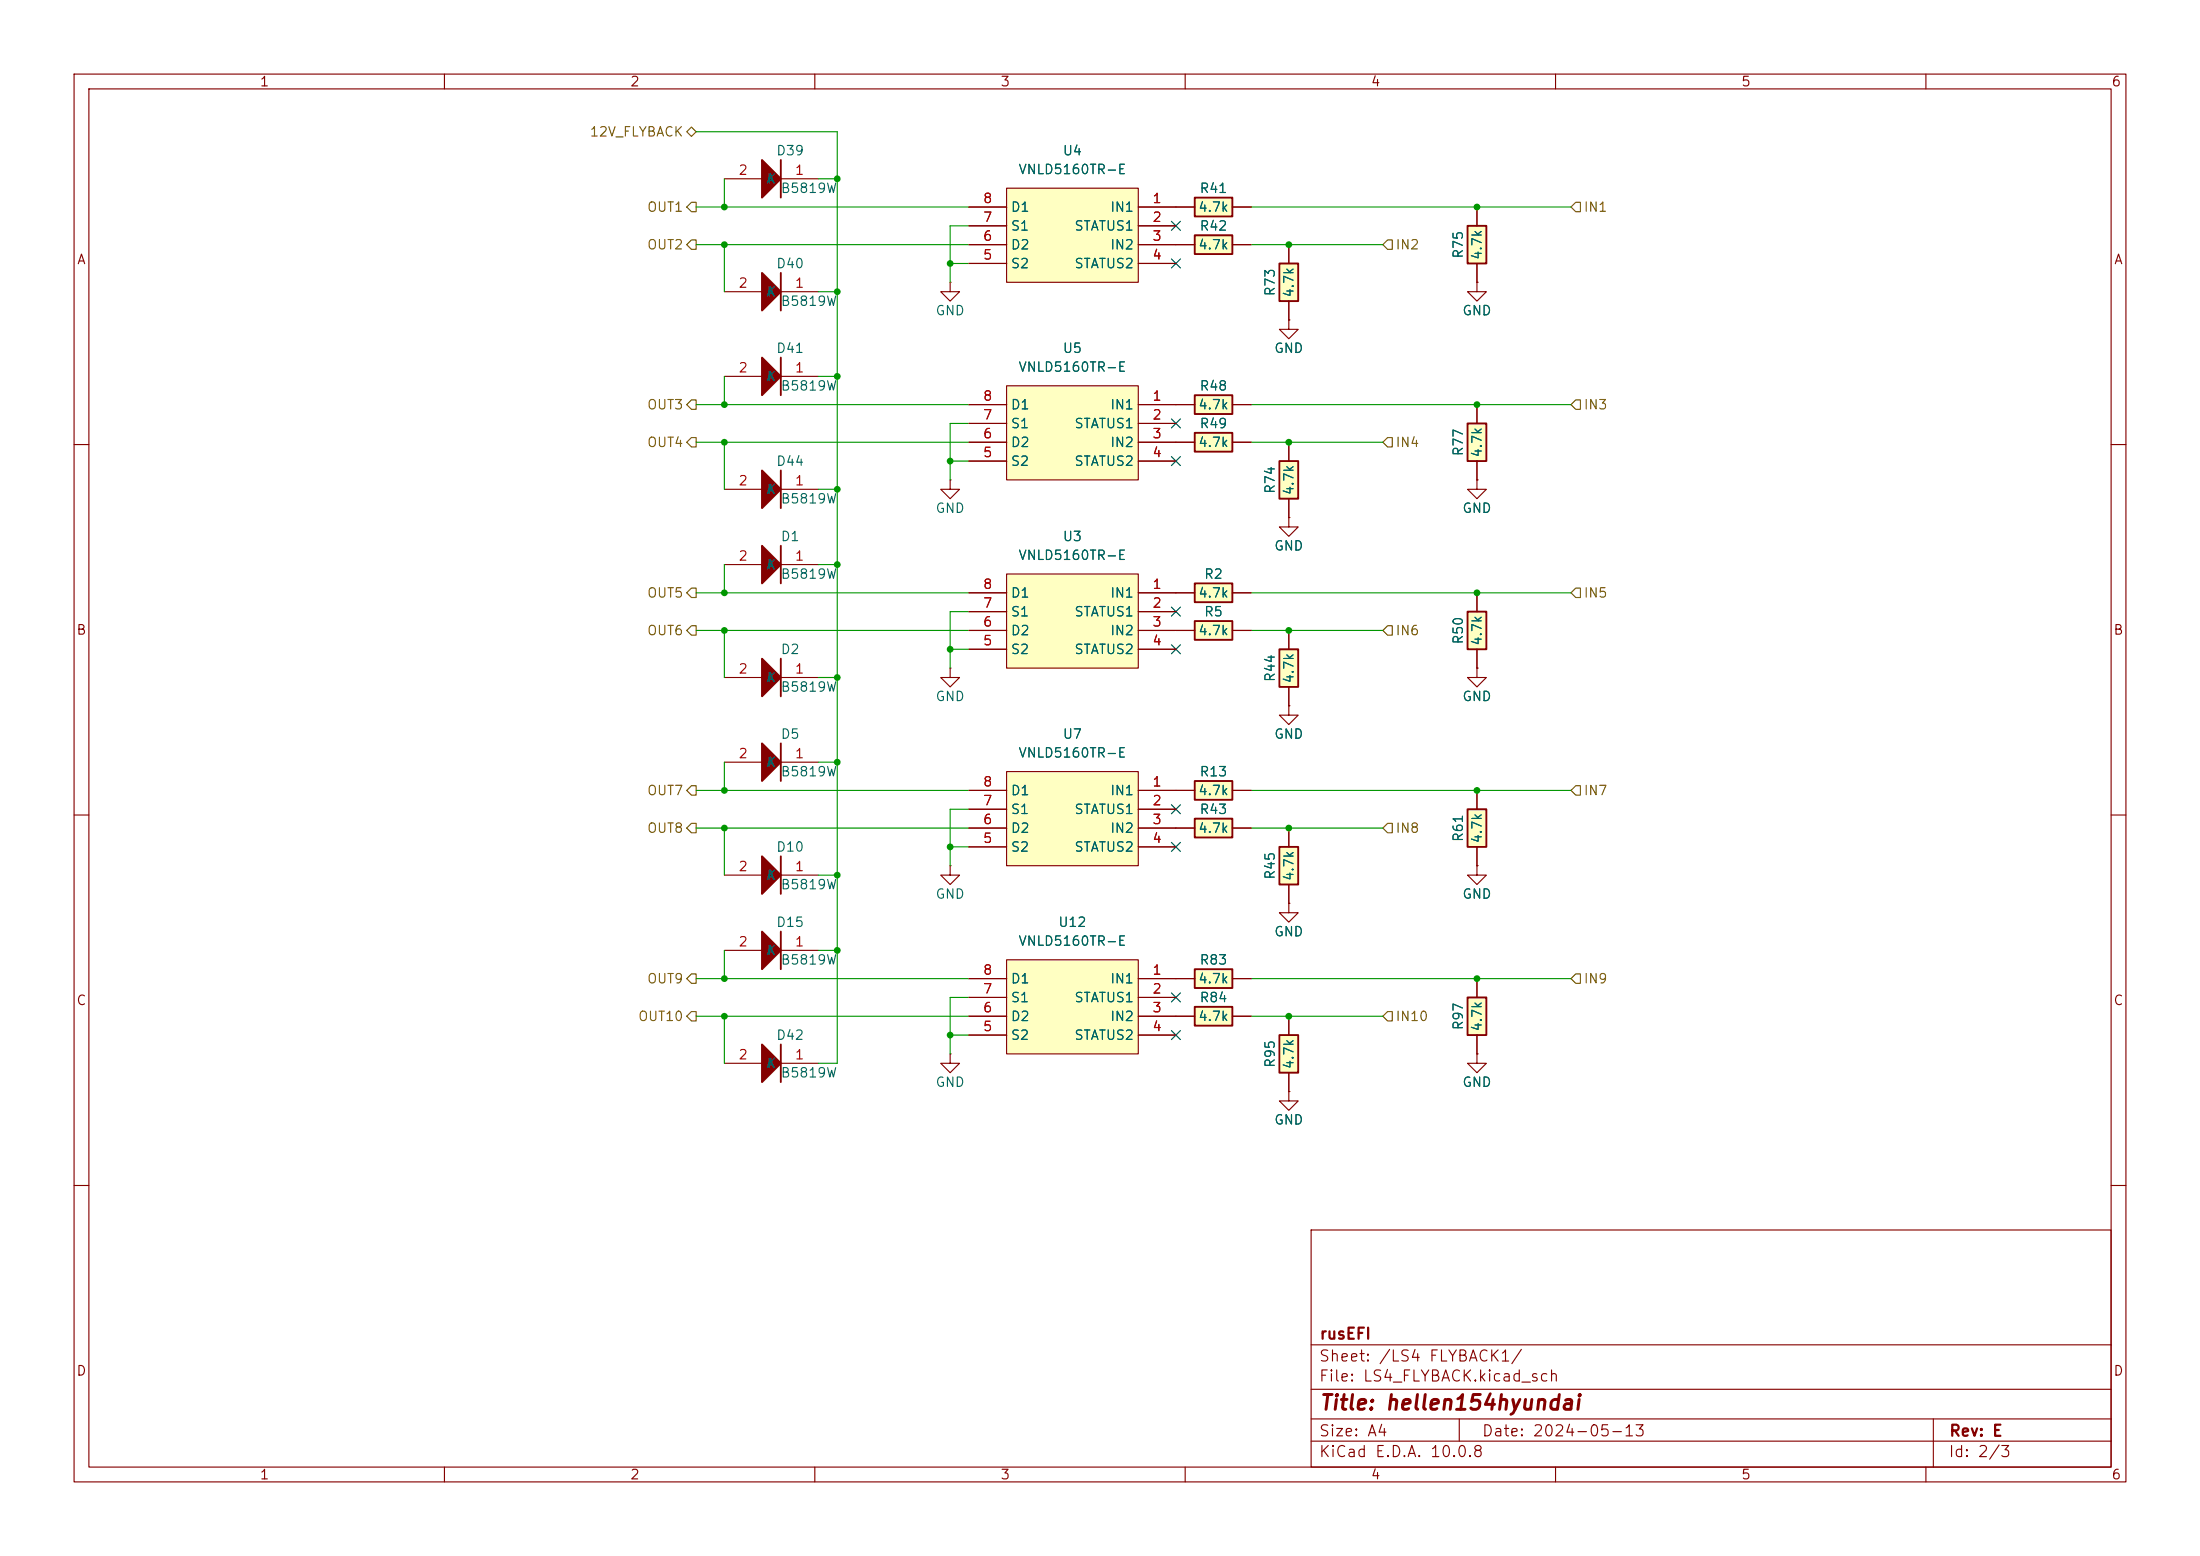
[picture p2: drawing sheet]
<svg xmlns="http://www.w3.org/2000/svg" width="297mm" height="210mm" viewBox="0 0 297 210" stroke-linecap="round" stroke-linejoin="round" font-family="sans-serif">
<g fill="none" stroke="#840000" stroke-width=".15">
<path d="M10 10h277v190h-277zM12 12h273v186h-273zM60 10v2M110 10v2M160 10v2M210 10v2M260 10v2M10 60h2M285 60h2M10 110h2M285 110h2M10 160h2"/>
<path d="M177 166h108v32h-108zM285 160h2M60 198v2M110 198v2M160 198v2M177 194.5h108M177 191.5h108M177 187.5h108M177 181.5h108M197 191.5v3M210 198v2M260 198v2"/>
<path d="M261 191.5v6.5"/>
</g>
<path d="M135.9 77.5h17.8v12.7h-17.8z" fill="#ffffc2"/>
<g fill="none" stroke="#840000" stroke-width=".15">
<path d="M97.8 24.1h5.1M105.4 24.1h5.1M97.8 50.8h5.1M105.4 50.8h5.1M135.9 77.5h17.8v12.7h-17.8zM130.8 80h5.1M130.8 82.6h5.1M130.8 85.1h5.1M130.8 87.6h5.1M153.7 80h5M153.7 82.6h5M153.7 85.1h5"/>
<path d="M153.7 87.6h5M97.8 118.1h5.1M105.4 118.1h5.1M97.8 128.3h5.1M105.4 128.3h5.1"/>
</g>
<g fill="#840000" stroke="#840000" stroke-width=".25">
<path d="M102.9 21.6l2.5 2.5-2.5 2.6z"/>
<path d="M102.9 48.3l2.5 2.5-2.5 2.5z"/>
<path d="M102.9 125.7l2.5 2.6-2.5 2.5z"/>
<path d="M102.9 115.6l2.5 2.5-2.5 2.6z"/>
</g>
<path d="M105.4 21.6v5.1M105.4 48.3v5M105.4 115.6v5.1M105.4 125.7v5.1" fill="none" stroke="#840000" stroke-width=".25"/>
<path d="M135.9 129.5h17.8v12.7h-17.8z" fill="#ffffc2"/>
<path d="M130.8 132.1h5.1M130.8 134.6h5.1M130.8 137.2h5.1M130.8 139.7h5.1M135.9 129.5h17.8v12.7h-17.8zM153.7 132.1h5M153.7 134.6h5M153.7 137.2h5M153.7 139.7h5" fill="none" stroke="#840000" stroke-width=".15"/>
<path d="M135.9 104.1h17.8v12.7h-17.8z" fill="#ffffc2"/>
<g fill="none" stroke="#840000" stroke-width=".15">
<path d="M97.8 39.4h5.1M105.4 39.4h5.1M130.8 106.7h5.1M130.8 109.2h5.1M130.8 111.8h5.1M130.8 114.3h5.1M135.9 104.1h17.8v12.7h-17.8zM153.7 106.7h5M153.7 109.2h5M153.7 111.8h5M153.7 114.3h5M97.8 143.5h5.1"/>
<path d="M105.4 143.5h5.1M128.3 142.2v1.3h-1.3l1.3 1.3 1.2-1.3h-1.2M128.3 142.2h.1"/>
</g>
<g fill="#840000" stroke="#840000" stroke-width=".25">
<path d="M102.9 141l2.5 2.5-2.5 2.6z"/>
<path d="M102.9 36.8l2.5 2.6-2.5 2.5z"/>
</g>
<path d="M105.4 36.8v5.1M105.4 141v5.1" fill="none" stroke="#840000" stroke-width=".25"/>
<path d="M161.3 53.3h5.1v2.6h-5.1z" fill="#ffffc2"/>
<path d="M161.3 53.3h5.1v2.6h-5.1z" fill="none" stroke="#840000" stroke-width=".25"/>
<path d="M158.7 54.6h2.6M166.4 54.6h2.5" fill="none" stroke="#840000" stroke-width=".15"/>
<path d="M161.3 58.4h5.1v2.6h-5.1z" fill="#ffffc2"/>
<path d="M161.3 58.4h5.1v2.6h-5.1z" fill="none" stroke="#840000" stroke-width=".25"/>
<path d="M158.7 59.7h2.6M166.4 59.7h2.5" fill="none" stroke="#840000" stroke-width=".15"/>
<path d="M161.3 78.7h5.1v2.6h-5.1z" fill="#ffffc2"/>
<path d="M161.3 78.7h5.1v2.6h-5.1z" fill="none" stroke="#840000" stroke-width=".25"/>
<path d="M158.7 80h2.6M166.4 80h2.5" fill="none" stroke="#840000" stroke-width=".15"/>
<path d="M135.9 52.1h17.8v12.7h-17.8z" fill="#ffffc2"/>
<path d="M130.8 54.6h5.1M130.8 57.2h5.1M130.8 59.7h5.1M135.9 52.1h17.8v12.7h-17.8zM153.7 54.6h5M153.7 57.2h5M153.7 59.7h5M130.8 62.2h5.1M153.7 62.2h5" fill="none" stroke="#840000" stroke-width=".15"/>
<path d="M161.3 31.8h5.1v2.5h-5.1z" fill="#ffffc2"/>
<path d="M161.3 31.8h5.1v2.5h-5.1z" fill="none" stroke="#840000" stroke-width=".25"/>
<path d="M158.7 33h2.6M166.4 33h2.5" fill="none" stroke="#840000" stroke-width=".15"/>
<path d="M135.9 25.4h17.8v12.7h-17.8z" fill="#ffffc2"/>
<path d="M130.8 27.9h5.1M130.8 30.5h5.1M130.8 33h5.1M130.8 35.6h5.1M135.9 25.4h17.8v12.7h-17.8zM153.7 27.9h5M153.7 30.5h5M153.7 33h5M153.7 35.6h5" fill="none" stroke="#840000" stroke-width=".15"/>
<path d="M161.3 26.7h5.1v2.5h-5.1z" fill="#ffffc2"/>
<path d="M161.3 26.7h5.1v2.5h-5.1zM105.4 63.5v5.1M105.4 73.7v5M105.4 88.9v5.1M105.4 100.3v5.1" fill="none" stroke="#840000" stroke-width=".25"/>
<g fill="none" stroke="#840000" stroke-width=".15">
<path d="M128.3 38.1v1.3h-1.3l1.3 1.2 1.2-1.2h-1.2M128.3 38.1h.1M158.7 27.9h2.6M166.4 27.9h2.5M174 43.2v1.3h-1.3l1.3 1.2 1.3-1.2h-1.3M174 43.2h.1M97.8 76.2h5.1M97.8 66h5.1M105.4 76.2h5.1M105.4 66h5.1M128.3 64.8v1.2h-1.3l1.3 1.3 1.2-1.3h-1.2M128.3 64.8h.1"/>
<path d="M97.8 91.4h5.1M105.4 91.4h5.1M128.3 90.2v1.2h-1.3l1.3 1.3 1.2-1.3h-1.2M128.3 90.2h.1M97.8 102.9h5.1M105.4 102.9h5.1M128.3 116.8v1.3h-1.3l1.3 1.3 1.2-1.3h-1.2M128.3 116.8h.1"/>
</g>
<g fill="#840000" stroke="#840000" stroke-width=".25">
<path d="M102.9 73.7l2.5 2.5-2.5 2.5z"/>
<path d="M102.9 63.5l2.5 2.5-2.5 2.6z"/>
<path d="M102.9 88.9l2.5 2.5-2.5 2.6z"/>
<path d="M102.9 100.3l2.5 2.6-2.5 2.5z"/>
</g>
<path d="M172.7 35.6h2.6v5h-2.6z" fill="#ffffc2"/>
<path d="M172.7 35.6h2.6v5h-2.6z" fill="none" stroke="#840000" stroke-width=".25"/>
<path d="M174 33v2.6M174 40.6v2.6" fill="none" stroke="#840000" stroke-width=".15"/>
<path d="M172.7 62.2h2.6v5.1h-2.6z" fill="#ffffc2"/>
<path d="M172.7 62.2h2.6v5.1h-2.6z" fill="none" stroke="#840000" stroke-width=".25"/>
<path d="M174 59.7v2.5M174 67.3v2.6" fill="none" stroke="#840000" stroke-width=".15"/>
<path d="M198.1 30.5h2.6v5.1h-2.6z" fill="#ffffc2"/>
<path d="M198.1 30.5h2.6v5.1h-2.6z" fill="none" stroke="#840000" stroke-width=".25"/>
<path d="M199.4 38.1v1.3h-1.3l1.3 1.2 1.3-1.2h-1.3M199.4 38.1h.1M199.4 27.9v2.6M199.4 35.6v2.5M199.4 64.8v1.2h-1.3l1.3 1.3 1.3-1.3h-1.3M199.4 64.8h.1" fill="none" stroke="#840000" stroke-width=".15"/>
<path d="M198.1 57.2h2.6v5h-2.6z" fill="#ffffc2"/>
<path d="M198.1 57.2h2.6v5h-2.6z" fill="none" stroke="#840000" stroke-width=".25"/>
<path d="M199.4 54.6v2.6M174 69.9v1.2h-1.3l1.3 1.3 1.3-1.3h-1.3M174 69.9h.1M199.4 62.2v2.6M199.4 116.8v1.3h-1.3l1.3 1.3 1.3-1.3h-1.3M199.4 116.8h.1" fill="none" stroke="#840000" stroke-width=".15"/>
<path d="M161.3 130.8h5.1v2.6h-5.1z" fill="#ffffc2"/>
<path d="M161.3 130.8h5.1v2.6h-5.1z" fill="none" stroke="#840000" stroke-width=".25"/>
<path d="M158.7 132.1h2.6M166.4 132.1h2.5" fill="none" stroke="#840000" stroke-width=".15"/>
<path d="M198.1 109.2h2.6v5.1h-2.6z" fill="#ffffc2"/>
<path d="M198.1 109.2h2.6v5.1h-2.6z" fill="none" stroke="#840000" stroke-width=".25"/>
<path d="M199.4 106.7v2.5M199.4 114.3v2.5" fill="none" stroke="#840000" stroke-width=".15"/>
<path d="M161.3 83.8h5.1v2.6h-5.1z" fill="#ffffc2"/>
<path d="M161.3 83.8h5.1v2.6h-5.1z" fill="none" stroke="#840000" stroke-width=".25"/>
<path d="M158.7 85.1h2.6M166.4 85.1h2.5" fill="none" stroke="#840000" stroke-width=".15"/>
<path d="M161.3 110.5h5.1v2.5h-5.1z" fill="#ffffc2"/>
<path d="M161.3 110.5h5.1v2.5h-5.1z" fill="none" stroke="#840000" stroke-width=".25"/>
<path d="M158.7 111.8h2.6M166.4 111.8h2.5M174 121.9v1.3h-1.3l1.3 1.3 1.3-1.3h-1.3M174 121.9h.1" fill="none" stroke="#840000" stroke-width=".15"/>
<path d="M161.3 135.9h5.1v2.5h-5.1z" fill="#ffffc2"/>
<path d="M161.3 135.9h5.1v2.5h-5.1z" fill="none" stroke="#840000" stroke-width=".25"/>
<path d="M158.7 137.2h2.6M166.4 137.2h2.5" fill="none" stroke="#840000" stroke-width=".15"/>
<path d="M161.3 105.4h5.1v2.6h-5.1z" fill="#ffffc2"/>
<path d="M161.3 105.4h5.1v2.6h-5.1z" fill="none" stroke="#840000" stroke-width=".25"/>
<path d="M158.7 106.7h2.6M166.4 106.7h2.5M174 147.3v1.3h-1.3l1.3 1.3 1.3-1.3h-1.3M174 147.3h.1M199.4 142.2v1.3h-1.3l1.3 1.3 1.3-1.3h-1.3M199.4 142.2h.1" fill="none" stroke="#840000" stroke-width=".15"/>
<path d="M198.1 134.6h2.6v5.1h-2.6z" fill="#ffffc2"/>
<path d="M198.1 134.6h2.6v5.1h-2.6z" fill="none" stroke="#840000" stroke-width=".25"/>
<path d="M199.4 132.1v2.5M199.4 139.7v2.5" fill="none" stroke="#840000" stroke-width=".15"/>
<path d="M172.7 139.7h2.6v5.1h-2.6z" fill="#ffffc2"/>
<path d="M172.7 139.7h2.6v5.1h-2.6z" fill="none" stroke="#840000" stroke-width=".25"/>
<path d="M174 95.3v1.2h-1.3l1.3 1.3 1.3-1.3h-1.3M174 95.3h.1M199.4 90.2v1.2h-1.3l1.3 1.3 1.3-1.3h-1.3M199.4 90.2h.1M174 137.2v2.5M174 144.8v2.5" fill="none" stroke="#840000" stroke-width=".15"/>
<path d="M172.7 114.3h2.6v5.1h-2.6z" fill="#ffffc2"/>
<path d="M172.7 114.3h2.6v5.1h-2.6z" fill="none" stroke="#840000" stroke-width=".25"/>
<path d="M174 111.8v2.5M174 119.4v2.5" fill="none" stroke="#840000" stroke-width=".15"/>
<path d="M198.1 82.6h2.6v5h-2.6z" fill="#ffffc2"/>
<path d="M198.1 82.6h2.6v5h-2.6z" fill="none" stroke="#840000" stroke-width=".25"/>
<path d="M199.4 80v2.6M199.4 87.6v2.6" fill="none" stroke="#840000" stroke-width=".15"/>
<path d="M172.7 87.6h2.6v5.1h-2.6z" fill="#ffffc2"/>
<path d="M172.7 87.6h2.6v5.1h-2.6z" fill="none" stroke="#840000" stroke-width=".25"/>
<g fill="none" stroke="#840000" stroke-width=".15">
<path d="M130.8 27.9h5.1M130.8 30.5h5.1M130.8 33h5.1M130.8 35.6h5.1M153.7 27.9h7.6M153.7 30.5h5M153.7 33h7.6M153.7 35.6h5M166.4 27.9h2.5M166.4 33h2.5M174 33v2.6M199.4 38.1h.1"/>
<path d="M199.4 27.9v2.6M199.4 35.6v2.5M130.8 54.6h5.1M130.8 57.2h5.1M130.8 59.7h5.1M153.7 54.6h7.6M153.7 57.2h5M153.7 59.7h7.6M166.4 54.6h2.5M166.4 59.7h2.5M174 43.2h.1M174 40.6v2.6"/>
<path d="M174 59.7v2.5M199.4 54.6v2.6M130.8 62.2h5.1M153.7 62.2h5M174 69.9h.1M174 67.3v2.6M199.4 64.8h.1M199.4 62.2v2.6M130.8 85.1h5.1M130.8 80h5.1M130.8 82.6h5.1M130.8 87.6h5.1"/>
<path d="M153.7 85.1h7.6M153.7 80h7.6M153.7 82.6h5M153.7 87.6h5M166.4 85.1h2.5M166.4 80h2.5M174 95.3h.1M174 85.1v2.5M174 92.7v2.6M199.4 90.2h.1M199.4 80v2.6M199.4 87.6v2.6"/>
<path d="M130.8 111.8h5.1M130.8 106.7h5.1M130.8 109.2h5.1M130.8 114.3h5.1M153.7 111.8h7.6M153.7 106.7h7.6M153.7 109.2h5M153.7 114.3h5M166.4 111.8h2.5M166.4 106.7h2.5M174 111.8v2.5M174 119.4v2.5"/>
<path d="M199.4 116.8h.1M199.4 106.7v2.5M199.4 114.3v2.5M130.8 132.1h5.1M130.8 137.2h5.1M130.8 134.6h5.1M130.8 139.7h5.1M153.7 132.1h7.6M153.7 137.2h7.6M153.7 134.6h5M153.7 139.7h5M166.4 132.1h2.5"/>
<path d="M166.4 137.2h2.5M174 121.9h.1M174 137.2v2.5M199.4 132.1v2.5M199.4 139.7v2.5M174 147.3h.1M174 144.8v2.5M199.4 142.2h.1"/>
</g>
<g fill="none" stroke="#725600" stroke-width=".15">
<path d="M92.7 17.8l.6-.7 .7 .7-.7 .6zM93.3 27.3h.7v1.3h-.7l-.6-.7zM93.3 32.4h.7v1.3h-.7l-.6-.7zM186.7 33l.6-.6h.7v1.3h-.7zM212.7 27.3h.7v1.3h-.7l-.6-.7zM93.3 59.1h.7v1.2h-.7l-.6-.6zM93.3 54h.7v1.2h-.7l-.6-.6zM186.7 59.7l.6-.6h.7v1.2h-.7zM212.7 54h.7v1.2h-.7l-.6-.6zM93.3 79.4h.7v1.2h-.7l-.6-.6zM212.7 79.4h.7v1.2h-.7l-.6-.6zM93.3 84.5h.7v1.2h-.7l-.6-.6z"/>
<path d="M187.3 84.5h.7v1.2h-.7l-.6-.6zM93.3 111.1h.7v1.3h-.7l-.6-.6zM93.3 106h.7v1.3h-.7l-.6-.6zM187.3 111.1h.7v1.3h-.7l-.6-.6zM212.7 106h.7v1.3h-.7l-.6-.6zM93.3 136.5h.7v1.3h-.7l-.6-.6zM93.3 131.4h.7v1.3h-.7l-.6-.6zM186.7 137.2l.6-.7h.7v1.3h-.7zM212.7 131.4h.7v1.3h-.7l-.6-.6z"/>
</g>
<g fill="none" stroke="#009600" stroke-width=".15">
<path d="M94 17.8h19v125.7h-2.5M94 33h36.8M94 27.9h36.8M97.8 24.1v3.8M97.8 33v6.4M110.5 39.4h2.5M110.5 24.1h2.5M128.3 35.6h2.5M130.8 30.5h-2.5v7.6M168.9 33h17.8M168.9 27.9h43.2M94 59.7h36.8"/>
<path d="M94 54.6h36.8M97.8 50.8v3.8M97.8 59.7v6.3M110.5 50.8h2.5M130.8 57.2h-2.5v7.6M168.9 59.7h17.8M168.9 54.6h43.2M97.8 76.2v3.8M110.5 66h2.5M110.5 76.2h2.5M128.3 62.2h2.5M94 80h36.8"/>
<path d="M94 85.1h36.8M97.8 85.1v6.3M110.5 91.4h2.5M128.3 87.6h2.5M130.8 82.6h-2.5v7.6M168.9 80h43.2M168.9 85.1h17.8M94 111.8h36.8M94 106.7h36.8M97.8 102.9v3.8M97.8 111.8v6.3M110.5 102.9h2.5"/>
<path d="M110.5 118.1h2.5M128.3 114.3h2.5M130.8 109.2h-2.5v7.6M168.9 111.8h17.8M168.9 106.7h43.2M94 137.2h36.8M94 132.1h36.8M97.8 128.3v3.8M97.8 137.2v6.3M110.5 128.3h2.5M128.3 139.7h2.5M130.8 134.6h-2.5v7.6"/>
<path d="M168.9 137.2h17.8M168.9 132.1h43.2"/>
</g>
<g fill="none" stroke="#000084" stroke-width=".15">
<path d="M158.1 35l1.3 1.2M158.1 29.9l1.3 1.2M159.4 35l-1.3 1.2M159.4 29.9l-1.3 1.2M158.1 56.5l1.3 1.3M159.4 56.5l-1.3 1.3M158.1 61.6l1.3 1.2M159.4 61.6l-1.3 1.2M158.1 87l1.3 1.2M158.1 81.9l1.3 1.3M159.4 87l-1.3 1.2M159.4 81.9l-1.3 1.3"/>
<path d="M158.1 113.7l1.3 1.2M158.1 108.6l1.3 1.2M159.4 113.7l-1.3 1.2M159.4 108.6l-1.3 1.2M158.1 139.1l1.3 1.2M158.1 134l1.3 1.2M159.4 139.1l-1.3 1.2M159.4 134l-1.3 1.2"/>
</g>
<g fill="#009600">
<circle cx="174" cy="111.8" r=".46"/>
<circle cx="199.4" cy="132.1" r=".46"/>
<circle cx="199.4" cy="106.7" r=".46"/>
<circle cx="174" cy="137.2" r=".46"/>
<circle cx="128.3" cy="35.6" r=".46"/>
<circle cx="97.8" cy="137.2" r=".46"/>
<circle cx="97.8" cy="132.1" r=".46"/>
<circle cx="97.8" cy="106.7" r=".46"/>
<circle cx="97.8" cy="111.8" r=".46"/>
<circle cx="128.3" cy="139.7" r=".46"/>
<circle cx="113" cy="118.1" r=".46"/>
<circle cx="128.3" cy="114.3" r=".46"/>
<circle cx="113" cy="128.3" r=".46"/>
<circle cx="113" cy="50.8" r=".46"/>
<circle cx="97.8" cy="54.6" r=".46"/>
<circle cx="113" cy="24.1" r=".46"/>
<circle cx="97.8" cy="27.9" r=".46"/>
<circle cx="97.8" cy="33" r=".46"/>
<circle cx="113" cy="39.4" r=".46"/>
<circle cx="113" cy="76.2" r=".46"/>
<circle cx="97.8" cy="59.7" r=".46"/>
<circle cx="97.8" cy="80" r=".46"/>
<circle cx="97.8" cy="85.1" r=".46"/>
<circle cx="113" cy="91.4" r=".46"/>
<circle cx="113" cy="66" r=".46"/>
<circle cx="128.3" cy="87.6" r=".46"/>
<circle cx="128.3" cy="62.2" r=".46"/>
<circle cx="113" cy="102.9" r=".46"/>
<circle cx="174" cy="33" r=".46"/>
<circle cx="199.4" cy="80" r=".46"/>
<circle cx="174" cy="59.7" r=".46"/>
<circle cx="199.4" cy="54.6" r=".46"/>
<circle cx="199.4" cy="27.9" r=".46"/>
<circle cx="174" cy="85.1" r=".46"/>
</g>
<text font-size="2" fill="#840000" x="178" y="190.8">Title: hellen154hyundai</text>
<g font-size="1.5" fill="#840000">
<text x="178" y="184.1">Sheet: /LS4 FLYBACK1/</text>
<text x="178" y="181.1">rusEFI</text>
<text x="178" y="186.8">File: LS4_FLYBACK.kicad_sch</text>
<text x="178" y="197">KiCad E.D.A. 10.0.8</text>
<text x="178" y="194.2">Size: A4</text>
<text x="200" y="194.2">Date: 2024-05-13</text>
<text x="263" y="197">Id: 2/3</text>
<text x="263" y="194.2">Rev: E</text>
</g>
<g font-size="1.3" fill="#840000">
<text x="35" y="12">1</text>
<text x="85" y="12">2</text>
<text x="135" y="12">3</text>
<text x="185" y="12">4</text>
<text x="235" y="12">5</text>
<text x="285" y="12">6</text>
<text x="10.3" y="36">A</text>
<text x="285.3" y="36">A</text>
<text x="10.2" y="86">B</text>
<text x="285.2" y="86">B</text>
<text x="10.2" y="136">C</text>
<text x="285.2" y="136">C</text>
<text x="10.2" y="186">D</text>
<text x="285.2" y="186">D</text>
<text x="35" y="200">1</text>
<text x="85" y="200">2</text>
<text x="135" y="200">3</text>
<text x="185" y="200">4</text>
<text x="235" y="200">5</text>
<text x="285" y="200">6</text>
</g>
<g font-size="1.3" fill="#725600">
<text x="79.5" y="18.7">12V_FLYBACK</text>
<text x="87.3" y="28.9">OUT1</text>
<text x="213.7" y="28.9">IN1</text>
<text x="87.3" y="34">OUT2</text>
<text x="188.3" y="34">IN2</text>
<text x="87.3" y="55.6">OUT3</text>
<text x="213.7" y="55.6">IN3</text>
<text x="87.3" y="60.7">OUT4</text>
<text x="188.3" y="60.7">IN4</text>
<text x="87.3" y="81">OUT5</text>
<text x="213.7" y="81">IN5</text>
<text x="87.3" y="86.1">OUT6</text>
<text x="188.3" y="86.1">IN6</text>
<text x="87.3" y="107.6">OUT7</text>
<text x="213.7" y="107.6">IN7</text>
<text x="87.3" y="112.7">OUT8</text>
<text x="188.3" y="112.7">IN8</text>
<text x="87.3" y="133">OUT9</text>
<text x="213.7" y="133">IN9</text>
<text x="86.1" y="138.1">OUT10</text>
<text x="188.3" y="138.1">IN10</text>
</g>
<g font-size="1.3" fill="#a90000">
<text x="99.6" y="23.9">2</text>
<text x="107.2" y="23.9">1</text>
<text x="132.6" y="27.7">8</text>
<text x="155.5" y="27.7">1</text>
<text x="132.6" y="35.3">5</text>
<text x="132.6" y="32.8">6</text>
<text x="132.6" y="30.3">7</text>
<text x="155.5" y="30.3">2</text>
<text x="155.5" y="32.8">3</text>
<text x="155.5" y="35.3">4</text>
<text x="99.6" y="39.2">2</text>
<text x="107.2" y="39.2">1</text>
<text x="99.6" y="50.6">2</text>
<text x="107.2" y="50.6">1</text>
<text x="132.6" y="59.5">6</text>
<text x="132.6" y="56.9">7</text>
<text x="132.6" y="54.4">8</text>
<text x="155.5" y="54.4">1</text>
<text x="155.5" y="56.9">2</text>
<text x="155.5" y="59.5">3</text>
<text x="99.6" y="65.8">2</text>
<text x="107.2" y="65.8">1</text>
<text x="132.6" y="62">5</text>
<text x="155.5" y="62">4</text>
<text x="99.6" y="76">2</text>
<text x="107.2" y="76">1</text>
<text x="132.6" y="82.3">7</text>
<text x="132.6" y="79.8">8</text>
<text x="155.5" y="79.8">1</text>
<text x="155.5" y="82.3">2</text>
<text x="132.6" y="87.4">5</text>
<text x="132.6" y="84.9">6</text>
<text x="155.5" y="84.9">3</text>
<text x="155.5" y="87.4">4</text>
<text x="99.6" y="91.2">2</text>
<text x="107.2" y="91.2">1</text>
<text x="99.6" y="102.7">2</text>
<text x="107.2" y="102.7">1</text>
<text x="132.6" y="106.5">8</text>
<text x="155.5" y="106.5">1</text>
<text x="132.6" y="111.5">6</text>
<text x="132.6" y="109">7</text>
<text x="155.5" y="109">2</text>
<text x="155.5" y="111.5">3</text>
<text x="99.6" y="117.9">2</text>
<text x="107.2" y="117.9">1</text>
<text x="132.6" y="114.1">5</text>
<text x="155.5" y="114.1">4</text>
<text x="99.6" y="128.1">2</text>
<text x="107.2" y="128.1">1</text>
<text x="132.6" y="131.9">8</text>
<text x="155.5" y="131.9">1</text>
<text x="132.6" y="136.9">6</text>
<text x="132.6" y="134.4">7</text>
<text x="155.5" y="134.4">2</text>
<text x="155.5" y="136.9">3</text>
<text x="99.6" y="143.3">2</text>
<text x="107.2" y="143.3">1</text>
<text x="132.6" y="139.5">5</text>
<text x="155.5" y="139.5">4</text>
</g>
<g font-size="1.3" fill="#006464">
<text x="104.7" y="21.3">D39</text>
<text x="137.4" y="23.8">VNLD5160TR-E</text>
<text x="143.4" y="21.3">U4</text>
<text x="103.4" y="25.1">A</text>
<text x="103.4" y="25.1">K</text>
<text x="105.3" y="26.4">B5819W</text>
<text x="136.4" y="28.9">D1</text>
<text x="149.8" y="28.9">IN1</text>
<text x="161.7" y="28.9">4.7k</text>
<text x="161.9" y="26.4">R41</text>
<text x="136.4" y="34">D2</text>
<text x="136.4" y="31.4">S1</text>
<text x="145" y="31.4">STATUS1</text>
<text x="149.8" y="34">IN2</text>
<text x="161.7" y="34">4.7k</text>
<text x="161.9" y="31.4">R42</text>
<text x="197.8" y="35" transform="rotate(-90 197.8 35)">R75</text>
<text x="200.4" y="35.2" transform="rotate(-90 200.4 35.2)">4.7k</text>
<text x="103.4" y="40.3">A</text>
<text x="103.4" y="40.3">K</text>
<text x="104.7" y="36.5">D40</text>
<text x="105.3" y="41.6">B5819W</text>
<text x="136.4" y="36.5">S2</text>
<text x="145" y="36.5">STATUS2</text>
<text x="172.4" y="40.1" transform="rotate(-90 172.4 40.1)">R73</text>
<text x="175" y="40.3" transform="rotate(-90 175 40.3)">4.7k</text>
<text x="104.7" y="48">D41</text>
<text x="126.2" y="42.9">GND</text>
<text x="143.4" y="48">U5</text>
<text x="171.9" y="48">GND</text>
<text x="197.3" y="42.9">GND</text>
<text x="103.4" y="51.8">A</text>
<text x="103.4" y="51.8">K</text>
<text x="105.3" y="53">B5819W</text>
<text x="137.4" y="50.5">VNLD5160TR-E</text>
<text x="161.9" y="53">R48</text>
<text x="136.4" y="58.1">S1</text>
<text x="136.4" y="55.6">D1</text>
<text x="145" y="58.1">STATUS1</text>
<text x="149.8" y="55.6">IN1</text>
<text x="161.7" y="55.6">4.7k</text>
<text x="161.9" y="58.1">R49</text>
<text x="104.7" y="63.2">D44</text>
<text x="136.4" y="63.2">S2</text>
<text x="136.4" y="60.7">D2</text>
<text x="145" y="63.2">STATUS2</text>
<text x="149.8" y="60.7">IN2</text>
<text x="161.7" y="60.7">4.7k</text>
<text x="197.8" y="61.7" transform="rotate(-90 197.8 61.7)">R77</text>
<text x="200.4" y="61.8" transform="rotate(-90 200.4 61.8)">4.7k</text>
<text x="103.4" y="67">A</text>
<text x="103.4" y="67">K</text>
<text x="105.3" y="68.3">B5819W</text>
<text x="126.2" y="69.5">GND</text>
<text x="172.4" y="66.7" transform="rotate(-90 172.4 66.7)">R74</text>
<text x="175" y="66.9" transform="rotate(-90 175 66.9)">4.7k</text>
<text x="197.3" y="69.5">GND</text>
<text x="103.4" y="77.2">A</text>
<text x="103.4" y="77.2">K</text>
<text x="105.3" y="73.4">D1</text>
<text x="137.4" y="75.9">VNLD5160TR-E</text>
<text x="143.4" y="73.4">U3</text>
<text x="171.9" y="74.6">GND</text>
<text x="105.3" y="78.4">B5819W</text>
<text x="136.4" y="83.5">S1</text>
<text x="136.4" y="81">D1</text>
<text x="145" y="83.5">STATUS1</text>
<text x="149.8" y="81">IN1</text>
<text x="161.7" y="81">4.7k</text>
<text x="162.5" y="78.4">R2</text>
<text x="162.5" y="83.5">R5</text>
<text x="105.3" y="88.6">D2</text>
<text x="136.4" y="88.6">S2</text>
<text x="136.4" y="86.1">D2</text>
<text x="145" y="88.6">STATUS2</text>
<text x="149.8" y="86.1">IN2</text>
<text x="161.7" y="86.1">4.7k</text>
<text x="197.8" y="87.1" transform="rotate(-90 197.8 87.1)">R50</text>
<text x="200.4" y="87.2" transform="rotate(-90 200.4 87.2)">4.7k</text>
<text x="103.4" y="92.4">A</text>
<text x="103.4" y="92.4">K</text>
<text x="105.3" y="93.7">B5819W</text>
<text x="126.2" y="94.9">GND</text>
<text x="172.4" y="92.1" transform="rotate(-90 172.4 92.1)">R44</text>
<text x="175" y="92.3" transform="rotate(-90 175 92.3)">4.7k</text>
<text x="197.3" y="94.9">GND</text>
<text x="105.3" y="100">D5</text>
<text x="143.4" y="100">U7</text>
<text x="171.9" y="100">GND</text>
<text x="103.4" y="103.8">A</text>
<text x="103.4" y="103.8">K</text>
<text x="105.3" y="105.1">B5819W</text>
<text x="136.4" y="107.6">D1</text>
<text x="137.4" y="102.6">VNLD5160TR-E</text>
<text x="149.8" y="107.6">IN1</text>
<text x="161.7" y="107.6">4.7k</text>
<text x="161.9" y="105.1">R13</text>
<text x="136.4" y="112.7">D2</text>
<text x="136.4" y="110.2">S1</text>
<text x="145" y="110.2">STATUS1</text>
<text x="149.8" y="112.7">IN2</text>
<text x="161.7" y="112.7">4.7k</text>
<text x="161.9" y="110.2">R43</text>
<text x="197.8" y="113.7" transform="rotate(-90 197.8 113.7)">R61</text>
<text x="200.4" y="113.9" transform="rotate(-90 200.4 113.9)">4.7k</text>
<text x="103.4" y="119.1">A</text>
<text x="103.4" y="119.1">K</text>
<text x="104.7" y="115.3">D10</text>
<text x="136.4" y="115.3">S2</text>
<text x="145" y="115.3">STATUS2</text>
<text x="172.4" y="118.8" transform="rotate(-90 172.4 118.8)">R45</text>
<text x="175" y="119" transform="rotate(-90 175 119)">4.7k</text>
<text x="104.7" y="125.4">D15</text>
<text x="105.3" y="120.3">B5819W</text>
<text x="126.2" y="121.6">GND</text>
<text x="142.8" y="125.4">U12</text>
<text x="197.3" y="121.6">GND</text>
<text x="103.4" y="129.2">A</text>
<text x="103.4" y="129.2">K</text>
<text x="105.3" y="130.5">B5819W</text>
<text x="137.4" y="128">VNLD5160TR-E</text>
<text x="161.9" y="130.5">R83</text>
<text x="171.9" y="126.7">GND</text>
<text x="136.4" y="135.6">S1</text>
<text x="136.4" y="133">D1</text>
<text x="145" y="135.6">STATUS1</text>
<text x="149.8" y="133">IN1</text>
<text x="161.7" y="133">4.7k</text>
<text x="161.9" y="135.6">R84</text>
<text x="104.7" y="140.7">D42</text>
<text x="136.4" y="140.7">S2</text>
<text x="136.4" y="138.1">D2</text>
<text x="145" y="140.7">STATUS2</text>
<text x="149.8" y="138.1">IN2</text>
<text x="161.7" y="138.1">4.7k</text>
<text x="197.8" y="139.1" transform="rotate(-90 197.8 139.1)">R97</text>
<text x="200.4" y="139.3" transform="rotate(-90 200.4 139.3)">4.7k</text>
<text x="103.4" y="144.5">A</text>
<text x="103.4" y="144.5">K</text>
<text x="105.3" y="145.7">B5819W</text>
<text x="126.2" y="147">GND</text>
<text x="172.4" y="144.2" transform="rotate(-90 172.4 144.2)">R95</text>
<text x="175" y="144.4" transform="rotate(-90 175 144.4)">4.7k</text>
<text x="197.3" y="147">GND</text>
<text x="171.9" y="152.1">GND</text>
</g>
</svg>
